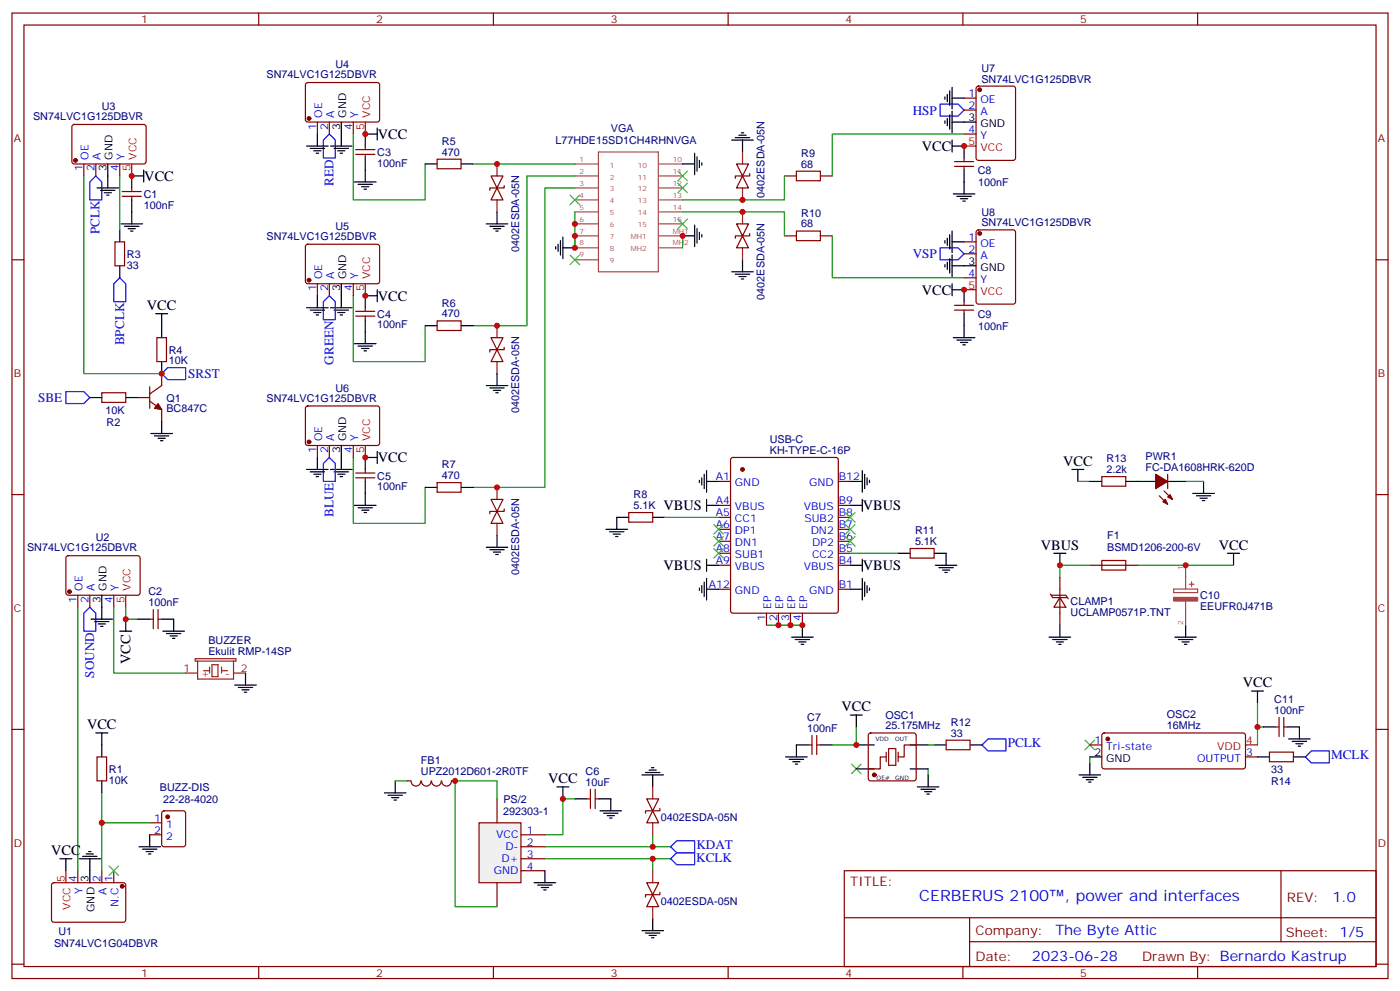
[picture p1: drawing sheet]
<svg xmlns="http://www.w3.org/2000/svg" width="412mm" height="292mm" viewBox="0 0 412 292" stroke-linecap="round" stroke-linejoin="round" font-family="sans-serif">
<g fill="none" stroke="#870000" stroke-width=".35">
<path d="M3.5 3.8h405.4v284.4h-405.4zM7.1 7.4h398.2v277.3h-398.2zM76.2 3.8v3.6M145.3 3.8v3.6M214.5 3.8v3.6M283.6 3.8v3.6M352.8 3.8v3.6M21.4 36.9l.5-.2h20.7l.4 .7v10.5l-.7 .4-20.7-.1-.4-.6v-10.2zM90.2 24.5l.5-.2 20.7 .1 .4 .6v10.5l-.7 .4h-20.7l-.4-.7v-10.2zM93.5 35.9v3.6M97 35.9v3.6M104.1 35.9v3.6"/>
<path d="M24.7 48.3v3.5M28.2 48.3v3.5M35.3 48.3v3.5M36 57.8h5.6M36 56.4h5.6M38.8 55.4v1M38.8 57.8v1.1M104.8 45.5h5.6M104.8 44.1h5.6M107.6 43v1.1M107.6 45.5v1M231.1 51.8h3.5"/>
<path d="M241.7 51.8h3.5M3.5 76.5h3.6M33.9 71.2h2.8v7.1h-2.8zM231.1 69.5h3.5M241.7 69.5h3.5M405.3 76.5h3.6M46.2 99.4h2.8v7.1h-2.8zM30 115.7h7v2.8h-7zM40.6 117.1h3.5M44.1 118.1l3.5 2.5v3.5M44.1 113.9v6.4M47.6 110v3.6l-3.5 2.4"/>
<path d="M215.4 134.9l.5-.2h30.3l.5 .2 .2 .5v44.5l-.2 .5-.5 .2h-30.3l-.5-.2-.2-.5v-44.5zM3.5 145.7h3.6M185.2 151h7.1v2.8h-7.1zM211.7 159.4h3.5M211.7 155.9h3.5M211.7 152.4h3.5M211.7 148.8h3.5M211.7 141.8h3.5M246.9 159.4h3.6M246.9 155.9h3.6M246.9 152.4h3.6M246.9 148.8h3.6"/>
<path d="M246.9 141.8h3.6M324.6 140.4h7v2.8h-7zM405.3 145.7h3.6M211.7 166.5h3.5M211.7 173.5h3.5M211.7 162.9h3.5M246.9 166.5h3.6M246.9 173.5h3.6M246.9 162.9h3.6M268.1 161.5h7.1v2.9h-7.1zM321 166.5h14.1M225.8 180.6v3.5"/>
<path d="M229.3 180.6v3.5M232.8 180.6v3.5M236.4 180.6v3.5M3.5 214.8h3.6M238.1 219.4h1.1M239.2 216.6v5.6M240.6 219.4h1.1M240.6 216.6v5.6M256 216.1l.5-.2h12.7l.5 .2 .2 .5v12.7l-.3 .5-.4 .2h-12.7l-.5-.3-.2-.4v-12.7zM269.9 219.4h-3.6v3.5h-1.7M278.7 218h7.1v2.8h-7.1zM321 219.4h3.6"/>
<path d="M324.8 216.1l.5-.2h41.2l.4 .7v9.1l-.2 .5-.5 .2h-40.9l-.5-.2-.2-.5v-9.1zM375.7 214.1h1.1M376.8 211.3v5.6M378.2 211.3v5.6M378.2 214.1h1M405.3 214.8h3.6M119.9 230h1.1M121.1 230a1.41 1.41 0 0 0 1.4 1.5 1.41 1.41 0 0 0 1.4-1.5M124.2 230a1.41 1.41 0 0 0 1.4 1.5 1.41 1.41 0 0 0 1.4-1.5M127.2 230a1.41 1.41 0 0 0 1.4 1.5 1.41 1.41 0 0 0 1.4-1.5M130.1 230a1.41 1.41 0 0 0 1.4 1.5 1.41 1.41 0 0 0 1.5-1.5M133 230h1.1"/>
<path d="M261.1 222.9h-1.8v3.5h-3.5M366.9 222.9h3.5M373.9 221.5h7.1v2.8h-7.1zM248.7 256.4h156.6v28.3h-156.6zM377.3 256.5v20.8M248.7 270.3h156.5M285.6 277.3h119.6M285.6 270.3v14.1M3.5 284h3.6M76.2 284.7v3.5M145.3 284.7v3.5M214.5 284.7v3.5"/>
<path d="M283.6 284.7v3.5M352.8 284.7v3.5M405.3 284h3.6"/>
</g>
<path d="M97 39.5l1.8 1.7v5.3h-3.6v-5.3zM26.5 53.6l1.7-1.8 1.8 1.8v5.3h-3.5zM35.3 81.8l1.7 1.8v5.3h-3.5v-5.3zM19.4 115.3h5.3l1.8 1.8-1.8 1.8h-5.3zM47.6 110l1.8-1.7h5.3v3.5h-5.3zM26.5 178.8l1.7 1.8v5.3h-3.5v-5.3zM291 217.6h5.3v3.6h-5.3l-1.7-1.8zM384.5 222.9l1.8-1.7h5.3v3.5h-5.3z" fill="none" stroke="#00f" stroke-width=".35"/>
<g fill="none" stroke="#000" stroke-width=".35">
<path d="M100.5 35.9v7.1M111.1 39.5h-3.5v3.5M111.1 37.7v3.5M28.6 55.4h6.3M29.6 56.1h4.3M30.7 56.8h2.1M31.4 57.5h.7M31.7 48.3v7.1M38.8 58.9v7M42.3 51.8h-3.5v3.6M42.3 50.1v3.5M97.4 43h6.3"/>
<path d="M98.4 43.7h4.3M99.5 44.4h2.1M100.2 45.1h.7M104.4 53.6h6.4M105.5 54.3h4.2M106.5 55h2.2M107.2 55.7h.7M107.6 46.5v7.1M201.1 48.3h3.5M204.6 45.1v6.4M205.3 46.2v4.2M206 47.2v2.2"/>
<path d="M206.7 47.9v.7M35.3 67.7v3.5M35.3 78.3v3.5M35.6 65.9h6.4M36.7 66.6h4.2M37.7 67.3h2.2M38.5 68.1h.7M163.7 72.6v.7M164.4 71.9v2.1M165.1 70.9v4.2M165.8 73h3.5M165.8 69.8v6.4"/>
<path d="M201.1 69.5h3.5M204.6 66.3v6.3M205.3 67.3v4.3M206 68.4v2.1M206.7 69.1v.7M45.9 92.4h3.5M47.6 92.4v7M26.5 117.1h3.5M37 117.1h3.6M47.6 106.5v3.5M44.4 127.7h6.4M45.5 128.4h4.2"/>
<path d="M46.6 129.1h2.1M47.3 129.8h.7M47.6 124.1v3.6M207.4 139.7v4.2M208.1 138.6v6.4M254 138.6v6.4M254.7 139.7v4.2M315.7 138.3h3.6M317.5 138.3v3.5M178.5 155.9h6.4M179.6 156.6h4.2M180.6 157.3h2.1"/>
<path d="M181.3 158h.7M185.2 152.4h-3.5v3.5M192.3 152.4h3.5M206 141.4v.7M206.7 140.7v2.1M208.1 141.8h3.6M208.1 147.1v3.5M208.1 148.8h3.6M250.5 141.8h3.5M250.5 148.8h3.5M254 147.1v3.5M255.4 140.7v2.1"/>
<path d="M256.1 141.4v.7M321 141.8h3.6M331.6 141.8h3.5M351.4 145.3h6.3M352.4 146h4.3M353.5 146.7h2.1M354.2 147.4h.7M354.5 141.8v3.5M206 173.2v.7M206.7 172.5v2.1M207.4 171.4v4.2M208.1 166.5h3.6"/>
<path d="M208.1 164.7v3.5M208.1 170.4v6.3M208.1 173.5h3.6M250.5 166.5h3.5M250.5 173.5h3.5M254 164.7v3.5M254 170.4v6.3M254.7 171.4v4.2M255.4 172.5v2.1M256.1 173.2v.7M264.6 162.9h3.5M275.2 162.9h3.5v3.6"/>
<path d="M275.5 166.5h6.4M276.6 167.2h4.2M277.6 167.9h2.2M278.3 168.6h.7M310.4 162.9h3.6M312.2 162.9v3.6M361.6 162.9h3.5M363.4 162.9v3.6M72.3 198.2v3.6M233.2 187.6h6.3M234.2 188.3h4.3M235.3 189.1h2.1"/>
<path d="M236 189.8h.7M236.4 184.1v3.5M309 187.6h6.4M310.1 188.3h4.2M311.1 189.1h2.2M311.9 189.8h.7M312.2 184.1v3.5M346.1 187.6h6.3M347.1 188.3h4.3M348.2 189.1h2.1M348.9 189.8h.7M349.2 184.1v3.5"/>
<path d="M69.1 201.8h6.4M70.2 202.5h4.2M71.3 203.2h2.1M72 203.9h.7M238.1 219.4h-3.5v3.5M241.7 219.4h3.5M250.5 210.6h3.5M252.2 210.6v3.5M252.2 219.4h5.3M268.1 219.4h5.3M275.2 219.4h3.5M285.8 219.4h3.5"/>
<path d="M368.7 203.5h3.5M370.4 203.5v3.5M372.2 214.1h3.5M379.2 214.1h3.6v3.5M379.6 217.6h6.3M380.6 218.3h4.3M381.7 219h2.1M382.4 219.7h.7M113.2 233.5h6.4M114.3 234.2h4.2M115.4 234.9h2.1M116.1 235.6h.7"/>
<path d="M116.4 230v3.5M164 231.7h3.6M165.8 231.7v3.6M176.7 238.8h6.4M177.8 239.5h4.2M179.9 235.3v3.5M231.4 222.9h6.4M232.5 223.6h4.2M233.5 224.3h2.2M234.2 225h.7M252.2 226.4h5.3M268.1 226.4h5.3"/>
<path d="M270.2 231.7h6.4M271.3 232.4h4.2M272.3 233.2h2.2M273 233.9h.8M273.4 228.2v3.5M317.9 228.2h6.3M318.9 228.9h4.2M320 229.6h2.1M320.7 230.3h.7M321 222.9h3.6M321 224.7v3.5M370.4 222.9h3.5"/>
<path d="M381 222.9h3.5M178.9 240.2h2.1M179.6 240.9h.7"/>
</g>
<g fill="none" stroke="#3c3" stroke-width=".35">
<path d="M167.9 57.5l2.8 2.8M170.7 57.5l-2.8 2.8M199.7 50.4l2.8 2.8M199.7 53.9l2.8 2.9M202.5 50.4l-2.8 2.8M202.5 53.9l-2.8 2.9M167.9 75.1l2.8 2.8M170.7 75.1l-2.8 2.8M199.7 64.5l2.8 2.8M202.5 64.5l-2.8 2.8M210.3 154.5l2.8 2.8M210.3 158l2.8 2.8"/>
<path d="M213.1 154.5l-2.8 2.8M213.1 158l-2.8 2.8M249.1 151l2.8 2.8M249.1 154.5l2.8 2.8M249.1 158l2.8 2.8M251.9 151l-2.8 2.8M251.9 154.5l-2.8 2.8M251.9 158l-2.8 2.8M210.3 161.5l2.8 2.9M213.1 161.5l-2.8 2.9M319.6 218l2.8 2.8M322.4 218l-2.8 2.8"/>
<path d="M250.8 225l2.8 2.9M253.6 225l-2.8 2.9"/>
</g>
<g fill="#870000" stroke="#870000" stroke-width=".35">
<path d="M46.6 118.9l1 1.7-2.1-.3z"/>
<circle cx="91" cy="34.9" r=".53"/>
<circle cx="22.2" cy="47.2" r=".53"/>
<circle cx="218.7" cy="138.3" r=".53"/>
<circle cx="257.5" cy="228.2" r=".53"/>
<circle cx="326.3" cy="217.6" r=".53"/>
</g>
<g fill="none" stroke="#a64a4a" stroke-width=".35">
<path d="M169.3 48.3h7M169.3 51.8h7M169.3 55.4h7M169.3 58.9h7M176.3 44.8h17.6v35.2h-17.6zM194.1 48.3h7M194.1 51.8h7M194.1 55.4h7M194.1 58.9h7M169.3 62.4h7M169.3 65.9h7M169.3 69.5h7"/>
<path d="M169.3 73h7M169.3 76.5h7M194.1 62.4h7M194.1 65.9h7M194.1 69.5h7M194.1 73h7M345.7 173.5h7.1v1h-7.1zM349.2 166.5v7M349.2 177v3.5M350.3 172.1h1.4M351 171.4v1.4M349.2 180.6v3.5"/>
</g>
<g fill="none" stroke="#008700" stroke-width=".35">
<path d="M104.1 39.5v19.4h21.1v-10.6M24.7 51.8v58.2h22.9M35.3 51.8v15.9M169.3 62.4v10.6M201.1 69.5v3.5M195.8 152.4h15.9M317.5 141.8h3.5M349.2 141.8h5.3M250.5 162.9h14.1M321 166.5h-8.8v3.5M335.1 166.5h28.3M225.8 184.1h10.6"/>
<path d="M252.2 214.1v5.3h-7M273.4 219.4h1.8M370.4 207v12.4M370.4 214.1h1.8M273.4 226.4v1.8M321 222.9v1.8M192.3 245.9v3.5M192.3 252.9v3.5"/>
</g>
<path d="M234.6 50.4h7.1v2.8h-7.1zM234.6 68.1h7.1v2.8h-7.1zM324.6 165.1h7v2.8h-7z" fill="none" stroke="#a10000" stroke-width=".35"/>
<path d="M107.6 35.9v3.6M38.8 48.3v3.5M366.9 219.4h3.5" fill="none" stroke="#f00" stroke-width=".35"/>
<path d="M345.7 175.9h7.1v1.1h-7.1z" fill="#a64a4a" stroke="#a64a4a" stroke-width=".35"/>
<path d="M261.1 221.5v2.8M261.8 220.5h2.1v4.9h-2.1zM264.6 221.5v2.8" fill="none" stroke="#871200" stroke-width=".35"/>
<path d="M141.1 242.3h12.4v17.7h-12.4z" fill="#f0f0f0" stroke="#870000" stroke-width=".35"/>
<g fill="none" stroke="#870000" stroke-width=".35">
<path d="M284 28.9h3.5M284 32.4h3.5M284 39.5h3.5M287.7 25.6l.5-.2h10.2l.7 .4 .1 20.7-.5 .7h-10.5l-.6-.4-.1-20.7zM128.8 46.9h7v2.8h-7zM144.6 51.8h3.6l-1.8 3.6zM146.4 55.4l1.8 3.5h-3.6zM148.5 54.6v.8h-4.2v.7M217 48.3h3.5l-1.8 3.5zM218.7 51.8l1.8 3.6h-3.5zM220.8 51.1v.7h-4.2v.7M281.2 49h5.6"/>
<path d="M281.2 47.6h5.6M284 46.5v1.1M284 49v1.1M90.2 72.1l.5-.2 20.7 .1 .4 .6v10.5l-.7 .5-20.7-.1-.4-.6v-10.3zM217 65.9h3.5l-1.8 3.6zM218.7 69.5l1.8 3.5h-3.5zM220.8 68.8v.7h-4.2v.7M284 71.2h3.5M284 74.8h3.5M287.7 67.9l.5-.2h10.2l.7 .4 .1 20.8-.5 .6-10.5 .1-.6-.5-.1-20.7zM93.5 83.6v3.5M97 83.6v3.5"/>
<path d="M104.1 83.6v3.5M104.8 93.1h5.6M104.8 91.7h5.6M107.6 90.6v1.1M107.6 93.1v1.1M128.8 94.5h7v2.8h-7zM144.6 99.4h3.6l-1.8 3.6zM281.2 91.3h5.6M281.2 89.9h5.6M284 81.8h3.5M284 88.9v1M284 91.3v1.1"/>
<path d="M90.2 119.8l.5-.2h20.7l.4 .7v10.5l-.7 .4-20.7-.1-.4-.6v-10.2zM146.4 103l1.8 3.5h-3.6zM148.5 102.3v.7h-4.2v.7M93.5 131.2v3.5M97 131.2v3.5M104.1 131.2v3.5M104.8 139.3h5.6M107.6 138.3v1M344 139.7v4.2M104.8 140.7h5.6M107.6 140.7v1.1M128.8 142.1h7v2.9h-7z"/>
<path d="M144.6 147.1h3.6l-1.8 3.5zM146.4 150.6l1.8 3.5h-3.6zM148.5 149.9v.7h-4.2v.7M341.5 146l2.5 2.5M342.9 144.6l2.5 2.5M19.6 163.9l.5-.2h20.7l.5 .7-.1 10.5-.6 .4-20.8-.1-.4-.6v-10.2zM22.9 175.3v3.5M26.5 175.3v3.5M33.5 175.3v3.5M45.2 179.5v5.7M46.6 179.5v5.7M309.4 174.9l.7 1.1h4.2"/>
<path d="M309.7 175.3h4.3l.7 1.1M312.2 176l1.8 2.8h-3.6zM312.2 170v14.1M44.1 182.4h1.1M46.6 182.4h1M28.6 222.9h2.8v7.1h-2.8zM47.9 239l.4-.2h5.7l.6 .4 .1 9.5-.5 .6-5.9 .1-.6-.5-.1-9.4zM146.4 235.3v7M172.9 235.3h1M173.9 232.4v5.7M175.3 232.4v5.7M175.3 235.3h1.1"/>
<path d="M190.5 235.3h3.5l-1.7 3.5zM192.3 238.8l1.7 3.5h-3.5zM194.4 238.1v.7h-4.3v.7M22.9 256.4v3.6M30 256.4v3.6M33.5 256.4v3.6M44.1 245.9h3.5M44.1 242.3h3.5M146.4 260v7M153.5 245.9h7M153.5 249.4h7M153.5 252.9h7"/>
<path d="M153.5 256.4h7M190.5 260h3.5l-1.7 3.5zM15.4 260.2l.5-.2h20.7l.4 .7v10.5l-.7 .4-20.7-.1-.4-.6v-10.2zM192.3 263.5l1.7 3.5h-3.5zM194.4 262.8v.7h-4.3v.7"/>
</g>
<g fill="none" stroke="#008700" stroke-width=".35">
<path d="M284 39.5h-38.8v12.3M139.3 48.3h30M169.3 51.8h-14.1v44.1h-15.9M169.3 55.4h-8.8v88.1h-21.2M231.1 51.8v7.1h-30M201.1 62.4h30v7.1M245.2 69.5v12.3h38.8M104.1 87.1v19.4h21.1v-10.6M104.1 134.7v19.4h21.1v-10.6M22.9 178.8v77.6M33.5 178.8v19.4h21.2M37 178.8v3.6h3.6"/>
<path d="M30 233.5v22.9M116.4 230h3.5M146.4 235.3v-5.3h-12.3v37h12.3M169.3 235.3h-3.5v10.6h-5.3M30 242.3h14.1M160.5 249.4h37.1M160.5 252.9h37.1"/>
</g>
<g fill="none" stroke="#000" stroke-width=".35">
<path d="M93.5 39.5v3.5M217.7 39.8h2.1M218.4 39.1h.7M278.3 28.5v.7M278.3 35.6v.7M279 27.8v2.2M279 34.9v2.1M279.8 26.8v4.2M279.8 33.8v4.3M280.5 35.9h7M280.5 28.9h3.5M280.5 25.7v6.4"/>
<path d="M280.5 32.8v6.3M90.3 43h6.4M91.4 43.7h4.2M92.4 44.4h2.1M93.1 45.1h.7M125.2 48.3h3.6M135.8 48.3h3.5M215.5 41.2h6.4M216.6 40.5h4.2M218.7 41.2v3.6M280.5 43h3.5v3.5M280.5 41.2v3.6"/>
<path d="M280.8 57.1h6.4M281.9 57.8h4.2M282.9 58.5h2.1M283.6 59.2h.7M284 50.1v7M143.2 65.9h6.4M144.3 66.6h4.2M145.3 67.3h2.2M146 68.1h.8M146.4 62.4v3.5M218.7 76.5v3.5M278.3 70.9v.7"/>
<path d="M278.3 77.9v.7M279 70.2v2.1M279 77.2v2.1M279.8 69.1v4.2M279.8 76.2v4.2M280.5 78.3h7M280.5 68.1v6.3M280.5 75.1v6.4M280.5 71.2h3.5M90.3 90.6h6.4M91.4 91.3h4.2M92.4 92h2.1"/>
<path d="M93.1 92.7h.7M93.5 87.1v3.5M97.4 90.6h6.3M98.4 91.3h4.3M99.5 92h2.1M100.2 92.7h.7M100.5 83.6v7M107.6 94.2v7M111.1 87.1h-3.5v3.5M111.1 85.3v3.6M125.2 95.9h3.6M135.8 95.9h3.5"/>
<path d="M215.5 80h6.4M216.6 80.8h4.2M217.7 81.5h2.1M218.4 82.2h.7M280.5 83.6v3.5M280.5 85.3h3.5v3.6M280.8 99.4h6.4M284 92.4v7M104.4 101.2h6.4M105.5 101.9h4.2M106.5 102.6h2.2M107.2 103.3h.7"/>
<path d="M143.2 113.6h6.4M144.3 114.3h4.2M145.3 115h2.2M146 115.7h.8M146.4 110v3.6M281.9 100.2h4.2M282.9 100.9h2.1M283.6 101.6h.7M90.3 138.3h6.4M91.4 139h4.2M92.4 139.7h2.1M93.5 134.7v3.6"/>
<path d="M97.4 138.3h6.3M98.4 139h4.3M99.5 139.7h2.1M100.5 131.2v7.1M111.1 134.7h-3.5v3.6M111.1 133v3.5M93.1 140.4h.7M100.2 140.4h.7M104.4 148.8h6.4M105.5 149.5h4.2M106.5 150.2h2.2M107.2 151h.7"/>
<path d="M107.6 141.8v7M125.2 143.5h3.6M135.8 143.5h3.5M146.4 157.7v3.5M335.1 141.8h5.3M344 141.8h5.2M30 175.3v7.1M143.2 161.2h6.4M144.3 161.9h4.2M145.3 162.6h2.2M146 163.3h.8M26.8 182.4h6.4"/>
<path d="M27.9 183.1h4.2M28.9 183.8h2.1M29.6 184.5h.7M35.3 185.9h3.5M37 182.4v3.5M40.6 182.4h3.5M47.6 182.4h3.6v3.5M48 185.9h6.3M49 186.6h4.3M50.1 187.3h2.1M50.8 188h.7M28.2 215.9h3.5"/>
<path d="M30 215.9v7M30 230v3.5M169.3 235.3h3.6M176.4 235.3h3.5M189.1 228.2h6.3M190.1 227.5h4.3M191.2 226.8h2.1M191.9 226.1h.7M192.3 228.2v3.5M17.6 252.9h3.6M19.4 252.9v3.5M23.3 252.9h6.3"/>
<path d="M24.3 252.2h4.3M25.4 251.5h2.1M26.1 250.8h.7M26.5 252.9v7.1M40.9 249.4h6.4M42 250.1h4.2M43 250.8h2.2M43.7 251.5h.7M44.1 245.9v3.5M157.3 260h6.4M160.5 256.4v3.6M158.4 260.7h4.2"/>
<path d="M159.5 261.4h2.1M160.2 262.1h.7M189.1 274.1h6.3M190.1 274.8h4.3M191.2 275.5h2.1M191.9 276.2h.7M192.3 270.5v3.6"/>
</g>
<path d="M276.9 30.7h5.3l1.8 1.7-1.8 1.8h-5.3zM276.9 73h5.3l1.8 1.8-1.8 1.7h-5.3zM95.2 88.9l1.8-1.8 1.8 1.8v5.3h-3.6zM97 134.7l1.8 1.8v5.3h-3.6v-5.3zM197.6 249.4l1.7-1.8h5.3v3.5h-5.3zM197.6 252.9l1.7-1.8h5.3v3.6h-5.3z" fill="none" stroke="#00f" stroke-width=".35"/>
<g fill="#870000" stroke="#870000" stroke-width=".35">
<path d="M340.4 139.7l3.6 2.1-3.6 2.1z"/>
<path d="M344 146.4l.7-.7 .7 1.4z"/>
<path d="M343.3 147.1l.7 1.4-1.5-.7z"/>
<circle cx="20.5" cy="174.2" r=".53"/>
<circle cx="36" cy="261" r=".53"/>
<circle cx="49.4" cy="240.6" r=".53"/>
<circle cx="91" cy="82.5" r=".53"/>
<circle cx="91" cy="130.1" r=".53"/>
<circle cx="288.6" cy="26.4" r=".53"/>
<circle cx="288.6" cy="68.8" r=".53"/>
</g>
<path d="M284 43h3.5M107.6 83.6v3.5M284 85.3h3.5M107.6 131.2v3.5M37 175.3v3.5M19.4 256.4v3.6" fill="none" stroke="#f00" stroke-width=".35"/>
<path d="M32.1 255l2.8 2.8M34.9 255l-2.8 2.8" fill="none" stroke="#3c3" stroke-width=".35"/>
<g fill="none" stroke="#8c2424" stroke-width=".35">
<path d="M146.4 48.3v3.5M146.4 58.9v3.5M218.7 44.8v3.5M218.7 55.4v3.5M218.7 62.4v3.5M218.7 73v3.5M146.4 95.9v3.5M146.4 106.5v3.5M146.4 143.5v3.6M146.4 154.1v3.6M54.7 198.2h3.5M57.5 194h12v.7h-12z"/>
<path d="M58.2 194.7v5.3h10.6v-5.3M60 197.5h1.7M61.7 196.5v1.7M62.4 195.8h1.8v3.5h-1.8zM65.3 197.5h1.7M65.3 196.5v1.7M68.8 198.2h3.5M192.3 231.7v3.6M192.3 242.3v3.6M192.3 256.4v3.6M192.3 267v3.5"/>
</g>
<g fill="#c00">
<circle cx="169.3" cy="69.5" r=".88"/>
<circle cx="169.3" cy="65.9" r=".88"/>
<circle cx="169.3" cy="73" r=".88"/>
<circle cx="201.1" cy="69.5" r=".88"/>
<circle cx="370.4" cy="214.1" r=".88"/>
<circle cx="38.8" cy="51.8" r=".88"/>
<circle cx="107.6" cy="39.5" r=".88"/>
<circle cx="312.2" cy="166.5" r=".88"/>
<circle cx="229.3" cy="184.1" r=".88"/>
<circle cx="232.8" cy="184.1" r=".88"/>
<circle cx="236.4" cy="184.1" r=".88"/>
<circle cx="252.2" cy="219.4" r=".88"/>
<circle cx="165.8" cy="235.3" r=".88"/>
<circle cx="134.1" cy="230" r=".88"/>
<circle cx="192.3" cy="249.4" r=".88"/>
<circle cx="192.3" cy="252.9" r=".88"/>
<circle cx="30" cy="242.3" r=".88"/>
<circle cx="37" cy="182.4" r=".88"/>
<circle cx="218.7" cy="58.9" r=".88"/>
<circle cx="218.7" cy="62.4" r=".88"/>
<circle cx="146.4" cy="48.3" r=".88"/>
<circle cx="107.6" cy="87.1" r=".88"/>
<circle cx="107.6" cy="134.7" r=".88"/>
<circle cx="146.4" cy="95.9" r=".88"/>
<circle cx="146.4" cy="143.5" r=".88"/>
<circle cx="47.6" cy="110" r=".88"/>
<circle cx="284" cy="43" r=".88"/>
<circle cx="284" cy="85.3" r=".88"/>
<circle cx="349.3" cy="166.5" r=".88"/>
</g>
<g font-size="4.6" fill="#00f">
<text x="270.8" y="265.5">CERBERUS 2100</text>
<text x="313.6" y="265.5">, power and interfaces</text>
</g>
<g font-size="4.2">
<text x="111.3" y="40.9">VCC</text>
<text x="271.6" y="44.4">VCC</text>
<text x="42.5" y="53.3">VCC</text>
<text x="111.3" y="88.5">VCC</text>
<text x="271.6" y="86.8">VCC</text>
<text x="43.3" y="91.3">VCC</text>
<text x="111.3" y="136.2">VCC</text>
<text x="313.1" y="137.2">VCC</text>
<text x="195.4" y="150.3">VBUS</text>
<text x="254.2" y="150.3">VBUS</text>
<text x="306.6" y="161.9">VBUS</text>
<text x="359" y="161.9">VCC</text>
<text x="195.4" y="167.9">VBUS</text>
<text x="254.2" y="167.9">VBUS</text>
<text x="38.5" y="195.5" transform="rotate(-90 38.5 195.5)">VCC</text>
<text x="366.1" y="202.5">VCC</text>
<text x="247.9" y="209.5">VCC</text>
<text x="25.6" y="214.8">VCC</text>
<text x="161.5" y="230.7">VCC</text>
<text x="15" y="251.8">VCC</text>
</g>
<g font-size="4.2" fill="#00f">
<text x="392.5" y="265.7">1.0</text>
<text x="310.9" y="275.3">The Byte Attic</text>
<text x="304" y="283.1">2023-06-28</text>
</g>
<g font-size="3.9" fill="#00f">
<text x="268.9" y="33.8">HSP</text>
<text x="98.3" y="54.8" transform="rotate(-90 98.3 54.8)">RED</text>
<text x="29.4" y="69" transform="rotate(-90 29.4 69)">PCLK</text>
<text x="268.9" y="76.1">VSP</text>
<text x="36.5" y="101.7" transform="rotate(-90 36.5 101.7)">BPCLK</text>
<text x="98.3" y="107.4" transform="rotate(-90 98.3 107.4)">GREEN</text>
<text x="55.5" y="111.3">SRST</text>
<text x="11.2" y="118.4">SBE</text>
<text x="98.3" y="152.3" transform="rotate(-90 98.3 152.3)">BLUE</text>
<text x="27.7" y="199.5" transform="rotate(-90 27.7 199.5)">SOUND</text>
<text x="296.9" y="220.1">PCLK</text>
<text x="392.1" y="223.6">MCLK</text>
<text x="205.1" y="250">KDAT</text>
<text x="205.1" y="253.7">KCLK</text>
</g>
<g font-size="3.9" fill="#800">
<text x="250.5" y="261">TITLE:</text>
<text x="379.1" y="265.7">REV:</text>
<text x="287.4" y="275.2">Company:</text>
<text x="378.7" y="275.8">Sheet: 1/5</text>
<text x="287.4" y="282.9">Date:</text>
<text x="336.4" y="283">Drawn By: Bernardo Kastrup</text>
</g>
<g font-size="3.2" fill="#800">
<text x="41.6" y="6.8">1</text>
<text x="110.8" y="6.8">2</text>
<text x="179.9" y="6.8">3</text>
<text x="249.1" y="6.8">4</text>
<text x="318.2" y="6.8">5</text>
<text x="4.1" y="41.9">A</text>
<text x="405.9" y="41.9">A</text>
<text x="4.1" y="111.1">B</text>
<text x="405.9" y="111.1">B</text>
<text x="4.1" y="180.2">C</text>
<text x="405.9" y="180.2">C</text>
<text x="4.1" y="249.4">D</text>
<text x="405.9" y="249.4">D</text>
<text x="41.6" y="287.7">1</text>
<text x="110.8" y="287.7">2</text>
<text x="179.9" y="287.7">3</text>
<text x="249.1" y="287.7">4</text>
<text x="318.2" y="287.7">5</text>
</g>
<g font-size="3.2" fill="#000080">
<text x="78.5" y="23.1">SN74LVC1G125DBVR</text>
<text x="98.8" y="20.1">U4</text>
<text x="289.1" y="21.2">U7</text>
<text x="289.1" y="24.3">SN74LVC1G125DBVR</text>
<text x="9.7" y="35.4">SN74LVC1G125DBVR</text>
<text x="30" y="32.5">U3</text>
<text x="180" y="38.9">VGA</text>
<text x="111.1" y="46">C3</text>
<text x="130.2" y="45.8">470</text>
<text x="130.2" y="42.7">R5</text>
<text x="163.6" y="42.5">L77HDE15SD1CH4RHNVGA</text>
<text x="236" y="46.2">R9</text>
<text x="111.1" y="49.1">100nF</text>
<text x="236" y="49.4">68</text>
<text x="288" y="51.3">C8</text>
<text x="42.3" y="58.3">C1</text>
<text x="225.2" y="58.2" transform="rotate(-90 225.2 58.2)">0402ESDA-05N</text>
<text x="288.1" y="54.8">100nF</text>
<text x="42.3" y="61.5">100nF</text>
<text x="236" y="63.9">R10</text>
<text x="289.1" y="63.5">U8</text>
<text x="78.5" y="70.7">SN74LVC1G125DBVR</text>
<text x="98.8" y="67.7">U5</text>
<text x="236" y="67">68</text>
<text x="289.1" y="66.6">SN74LVC1G125DBVR</text>
<text x="37.4" y="76">R3</text>
<text x="152.9" y="74.1" transform="rotate(-90 152.9 74.1)">0402ESDA-05N</text>
<text x="37.4" y="79.1">33</text>
<text x="225.2" y="88.2" transform="rotate(-90 225.2 88.2)">0402ESDA-05N</text>
<text x="111.1" y="93.6">C4</text>
<text x="130.2" y="93.5">470</text>
<text x="130.2" y="90.3">R6</text>
<text x="288" y="93.6">C9</text>
<text x="111.1" y="96.7">100nF</text>
<text x="288.1" y="97.1">100nF</text>
<text x="49.7" y="107.3">10K</text>
<text x="49.7" y="104.2">R4</text>
<text x="49" y="118.3">Q1</text>
<text x="78.5" y="118.3">SN74LVC1G125DBVR</text>
<text x="98.8" y="115.4">U6</text>
<text x="31.1" y="121.8">10K</text>
<text x="31.4" y="125.4">R2</text>
<text x="49" y="121.4">BC847C</text>
<text x="152.9" y="121.7" transform="rotate(-90 152.9 121.7)">0402ESDA-05N</text>
<text x="226.8" y="130.5">USB-C</text>
<text x="130.2" y="137.9">R7</text>
<text x="226.8" y="133.7">KH-TYPE-C-16P</text>
<text x="326" y="136.2">R13</text>
<text x="337.4" y="135.4">PWR1</text>
<text x="111.1" y="141.2">C5</text>
<text x="130.2" y="141.1">470</text>
<text x="326" y="139.3">2.2k</text>
<text x="337.4" y="138.6">FC-DA1608HRK-620D</text>
<text x="111.1" y="144.4">100nF</text>
<text x="186.6" y="149.9">5.1K</text>
<text x="186.6" y="146.8">R8</text>
<text x="28.2" y="159.5">U2</text>
<text x="269.5" y="160.5">5.1K</text>
<text x="269.5" y="157.3">R11</text>
<text x="326.2" y="158.9">F1</text>
<text x="8" y="162.4">SN74LVC1G125DBVR</text>
<text x="326.2" y="162.4">BSMD1206-200-6V</text>
<text x="152.9" y="169.4" transform="rotate(-90 152.9 169.4)">0402ESDA-05N</text>
<text x="43.8" y="178.5">100nF</text>
<text x="43.8" y="175.3">C2</text>
<text x="315.4" y="178.2">CLAMP1</text>
<text x="353.5" y="179.6">EEUFR0J471B</text>
<text x="353.5" y="176.5">C10</text>
<text x="315.4" y="181.4">UCLAMP0571P.TNT</text>
<text x="61.4" y="189.8">BUZZER</text>
<text x="61.4" y="192.9">Ekulit RMP-14SP</text>
<text x="375.4" y="207.1">C11</text>
<text x="237.8" y="215.5">100nF</text>
<text x="237.8" y="212.4">C7</text>
<text x="260.8" y="214.8">25.175MHz</text>
<text x="260.8" y="211.7">OSC1</text>
<text x="280.1" y="213.8">R12</text>
<text x="343.7" y="214.7">16MHz</text>
<text x="343.7" y="211.5">OSC2</text>
<text x="375.4" y="210.2">100nF</text>
<text x="280.1" y="216.9">33</text>
<text x="32.1" y="227.7">R1</text>
<text x="124" y="225.1">FB1</text>
<text x="374.4" y="227.7">33</text>
<text x="32.1" y="230.8">10K</text>
<text x="47.1" y="233">BUZZ-DIS</text>
<text x="124" y="228.2">UPZ2012D601-2R0TF</text>
<text x="172.5" y="231.4">10uF</text>
<text x="172.5" y="228.3">C6</text>
<text x="374.5" y="231.2">R14</text>
<text x="48" y="236.5">22-28-4020</text>
<text x="148.3" y="240">292303-1</text>
<text x="148.3" y="236.4">PS/2</text>
<text x="194.7" y="241.7">0402ESDA-05N</text>
<text x="194.7" y="266.4">0402ESDA-05N</text>
<text x="17.2" y="275.3">U1</text>
<text x="15.9" y="278.8">SN74LVC1G04DBVR</text>
</g>
<g font-size="3.2" fill="#00f">
<text x="285.3" y="28.5">1</text>
<text x="94.9" y="34.6" transform="rotate(-90 94.9 34.6)">OE</text>
<text x="98.4" y="34.6" transform="rotate(-90 98.4 34.6)">A</text>
<text x="105.5" y="34.6" transform="rotate(-90 105.5 34.6)">Y</text>
<text x="285.3" y="32.1">2</text>
<text x="288.8" y="30.3">OE</text>
<text x="288.8" y="33.8">A</text>
<text x="93.1" y="38.1" transform="rotate(-90 93.1 38.1)">1</text>
<text x="96.7" y="38.1" transform="rotate(-90 96.7 38.1)">2</text>
<text x="103.7" y="38.1" transform="rotate(-90 103.7 38.1)">4</text>
<text x="285.3" y="39.1">4</text>
<text x="288.8" y="40.9">Y</text>
<text x="26.1" y="47" transform="rotate(-90 26.1 47)">OE</text>
<text x="29.6" y="47" transform="rotate(-90 29.6 47)">A</text>
<text x="36.7" y="47" transform="rotate(-90 36.7 47)">Y</text>
<text x="24.3" y="50.5" transform="rotate(-90 24.3 50.5)">1</text>
<text x="27.9" y="50.5" transform="rotate(-90 27.9 50.5)">2</text>
<text x="34.9" y="50.5" transform="rotate(-90 34.9 50.5)">4</text>
<text x="285.3" y="70.9">1</text>
<text x="285.3" y="74.4">2</text>
<text x="288.8" y="72.6">OE</text>
<text x="288.8" y="76.2">A</text>
<text x="94.9" y="82.3" transform="rotate(-90 94.9 82.3)">OE</text>
<text x="98.4" y="82.3" transform="rotate(-90 98.4 82.3)">A</text>
<text x="105.5" y="82.3" transform="rotate(-90 105.5 82.3)">Y</text>
<text x="285.3" y="81.5">4</text>
<text x="288.8" y="83.2">Y</text>
<text x="93.1" y="85.8" transform="rotate(-90 93.1 85.8)">1</text>
<text x="96.7" y="85.8" transform="rotate(-90 96.7 85.8)">2</text>
<text x="103.7" y="85.8" transform="rotate(-90 103.7 85.8)">4</text>
<text x="94.9" y="129.9" transform="rotate(-90 94.9 129.9)">OE</text>
<text x="98.4" y="129.9" transform="rotate(-90 98.4 129.9)">A</text>
<text x="105.5" y="129.9" transform="rotate(-90 105.5 129.9)">Y</text>
<text x="93.1" y="133.4" transform="rotate(-90 93.1 133.4)">1</text>
<text x="96.7" y="133.4" transform="rotate(-90 96.7 133.4)">2</text>
<text x="103.7" y="133.4" transform="rotate(-90 103.7 133.4)">4</text>
<text x="210.8" y="141.4">A1</text>
<text x="216.5" y="143.2">GND</text>
<text x="238.4" y="143.2">GND</text>
<text x="247.1" y="141.4">B12</text>
<text x="210.8" y="148.5">A4</text>
<text x="247.1" y="148.5">B9</text>
<text x="210.8" y="155.5">A6</text>
<text x="210.8" y="152">A5</text>
<text x="216.5" y="153.8">CC1</text>
<text x="216.5" y="150.2">VBUS</text>
<text x="236.8" y="150.2">VBUS</text>
<text x="237" y="153.8">SUB2</text>
<text x="247.1" y="152">B8</text>
<text x="247.1" y="155.5">B7</text>
<text x="210.8" y="159.1">A7</text>
<text x="216.5" y="160.8">DN1</text>
<text x="216.5" y="157.3">DP1</text>
<text x="238.8" y="157.3">DN2</text>
<text x="239.3" y="160.8">DP2</text>
<text x="247.1" y="159.1">B6</text>
<text x="210.8" y="166.1">A9</text>
<text x="210.8" y="162.6">A8</text>
<text x="216.5" y="167.9">VBUS</text>
<text x="216.5" y="164.4">SUB1</text>
<text x="236.8" y="167.9">VBUS</text>
<text x="239.2" y="164.4">CC2</text>
<text x="247.1" y="162.6">B5</text>
<text x="247.1" y="166.1">B4</text>
<text x="24.3" y="174" transform="rotate(-90 24.3 174)">OE</text>
<text x="27.9" y="174" transform="rotate(-90 27.9 174)">A</text>
<text x="34.9" y="174" transform="rotate(-90 34.9 174)">Y</text>
<text x="208.8" y="173.2">A12</text>
<text x="247.1" y="173.2">B1</text>
<text x="22.6" y="177.5" transform="rotate(-90 22.6 177.5)">1</text>
<text x="26.1" y="177.5" transform="rotate(-90 26.1 177.5)">2</text>
<text x="33.2" y="177.5" transform="rotate(-90 33.2 177.5)">4</text>
<text x="216.5" y="174.9">GND</text>
<text x="227.2" y="179.3" transform="rotate(-90 227.2 179.3)">EP</text>
<text x="230.7" y="179.3" transform="rotate(-90 230.7 179.3)">EP</text>
<text x="234.2" y="179.3" transform="rotate(-90 234.2 179.3)">EP</text>
<text x="237.8" y="179.3" transform="rotate(-90 237.8 179.3)">EP</text>
<text x="238.4" y="174.9">GND</text>
<text x="225.4" y="182.8" transform="rotate(-90 225.4 182.8)">1</text>
<text x="229" y="182.8" transform="rotate(-90 229 182.8)">2</text>
<text x="232.5" y="182.8" transform="rotate(-90 232.5 182.8)">3</text>
<text x="236" y="182.8" transform="rotate(-90 236 182.8)">4</text>
<text x="322.4" y="219">1</text>
<text x="325.9" y="220.8">Tri-state</text>
<text x="352.6" y="224.3">OUTPUT</text>
<text x="367.1" y="222.6">3</text>
<text x="45.4" y="242">1</text>
<text x="45.4" y="245.5">2</text>
<text x="48.9" y="243.7">1</text>
<text x="155.2" y="245.5">1</text>
<text x="48.9" y="247.3">2</text>
<text x="146.2" y="246.9">VCC</text>
<text x="148.9" y="250.4">D-</text>
<text x="155.2" y="249">2</text>
<text x="145.5" y="257.5">GND</text>
<text x="147.7" y="254">D+</text>
<text x="155.2" y="252.6">3</text>
<text x="155.2" y="256.1">4</text>
<text x="22.6" y="259.8" transform="rotate(-90 22.6 259.8)">4</text>
<text x="24.3" y="263.2" transform="rotate(-90 24.3 263.2)">Y</text>
<text x="29.6" y="259.8" transform="rotate(-90 29.6 259.8)">2</text>
<text x="31.4" y="263.4" transform="rotate(-90 31.4 263.4)">A</text>
<text x="33.2" y="259.8" transform="rotate(-90 33.2 259.8)">1</text>
<text x="34.9" y="267" transform="rotate(-90 34.9 267)">N.C</text>
</g>
<g font-size="3.2">
<text x="102" y="34.6" transform="rotate(-90 102 34.6)">GND</text>
<text x="285.3" y="35.6">3</text>
<text x="100.2" y="38.1" transform="rotate(-90 100.2 38.1)">3</text>
<text x="288.8" y="37.4">GND</text>
<text x="33.2" y="47" transform="rotate(-90 33.2 47)">GND</text>
<text x="31.4" y="50.5" transform="rotate(-90 31.4 50.5)">3</text>
<text x="285.3" y="77.9">3</text>
<text x="102" y="82.3" transform="rotate(-90 102 82.3)">GND</text>
<text x="288.8" y="79.7">GND</text>
<text x="100.2" y="85.8" transform="rotate(-90 100.2 85.8)">3</text>
<text x="102" y="129.9" transform="rotate(-90 102 129.9)">GND</text>
<text x="100.2" y="133.4" transform="rotate(-90 100.2 133.4)">3</text>
<text x="31.4" y="174" transform="rotate(-90 31.4 174)">GND</text>
<text x="29.6" y="177.5" transform="rotate(-90 29.6 177.5)">3</text>
<text x="322.4" y="222.6">2</text>
<text x="325.9" y="224.3">GND</text>
<text x="26.1" y="259.8" transform="rotate(-90 26.1 259.8)">3</text>
<text x="27.9" y="268.5" transform="rotate(-90 27.9 268.5)">GND</text>
</g>
<g font-size="3.2" fill="#f00">
<text x="109" y="34.6" transform="rotate(-90 109 34.6)">VCC</text>
<text x="107.2" y="38.1" transform="rotate(-90 107.2 38.1)">5</text>
<text x="40.2" y="47" transform="rotate(-90 40.2 47)">VCC</text>
<text x="285.3" y="42.7">5</text>
<text x="288.8" y="44.4">VCC</text>
<text x="38.5" y="50.5" transform="rotate(-90 38.5 50.5)">5</text>
<text x="109" y="82.3" transform="rotate(-90 109 82.3)">VCC</text>
<text x="107.2" y="85.8" transform="rotate(-90 107.2 85.8)">5</text>
<text x="285.3" y="85">5</text>
<text x="288.8" y="86.7">VCC</text>
<text x="109" y="129.9" transform="rotate(-90 109 129.9)">VCC</text>
<text x="107.2" y="133.4" transform="rotate(-90 107.2 133.4)">5</text>
<text x="38.5" y="174" transform="rotate(-90 38.5 174)">VCC</text>
<text x="36.7" y="177.5" transform="rotate(-90 36.7 177.5)">5</text>
<text x="358.5" y="220.8">VDD</text>
<text x="367.1" y="219">4</text>
<text x="19" y="259.8" transform="rotate(-90 19 259.8)">5</text>
<text x="20.8" y="267.9" transform="rotate(-90 20.8 267.9)">VCC</text>
</g>
<g font-size="3.2" fill="#8d2323">
<text x="54.1" y="197.9">1</text>
<text x="70.9" y="197.9">2</text>
<text x="59.3" y="199.3">+</text>
<text x="66.3" y="199.3">-</text>
</g>
<g font-size="2.1" fill="#a54b4b">
<text x="170.7" y="47.6">1</text>
<text x="198.2" y="47.6">10</text>
<text x="170.7" y="51.1">2</text>
<text x="179.6" y="49.3">1</text>
<text x="179.6" y="52.9">2</text>
<text x="187.9" y="49.3">10</text>
<text x="187.9" y="52.9">11</text>
<text x="198.2" y="51.1">11</text>
<text x="170.7" y="54.7">3</text>
<text x="170.7" y="58.2">4</text>
<text x="179.6" y="56.4">3</text>
<text x="179.6" y="59.9">4</text>
<text x="187.9" y="56.4">12</text>
<text x="187.9" y="59.9">13</text>
<text x="198.2" y="54.7">12</text>
<text x="198.2" y="58.2">13</text>
<text x="170.7" y="61.7">5</text>
<text x="170.7" y="65.2">6</text>
<text x="179.6" y="63.4">5</text>
<text x="187.9" y="63.4">14</text>
<text x="198.2" y="61.7">14</text>
<text x="198.2" y="65.2">15</text>
<text x="170.7" y="68.8">7</text>
<text x="179.6" y="67">6</text>
<text x="179.6" y="70.5">7</text>
<text x="185.8" y="70.5">MH1</text>
<text x="187.9" y="67">15</text>
<text x="198.2" y="68.8">MH1</text>
<text x="170.7" y="72.3">8</text>
<text x="170.7" y="75.8">9</text>
<text x="179.6" y="74">8</text>
<text x="179.6" y="77.6">9</text>
<text x="185.8" y="74">MH2</text>
<text x="198.2" y="72.3">MH2</text>
<text x="348.6" y="167.8" transform="rotate(-90 348.6 167.8)">1</text>
<text x="348.6" y="184" transform="rotate(-90 348.6 184)">2</text>
</g>
<g font-size="1.8">
<text x="257.9" y="218.3">VDD</text>
<text x="263.6" y="218.3">OUT</text>
<text x="258.2" y="229.6">OE#</text>
<text x="263.7" y="229.6">GND</text>
</g>
</svg>
